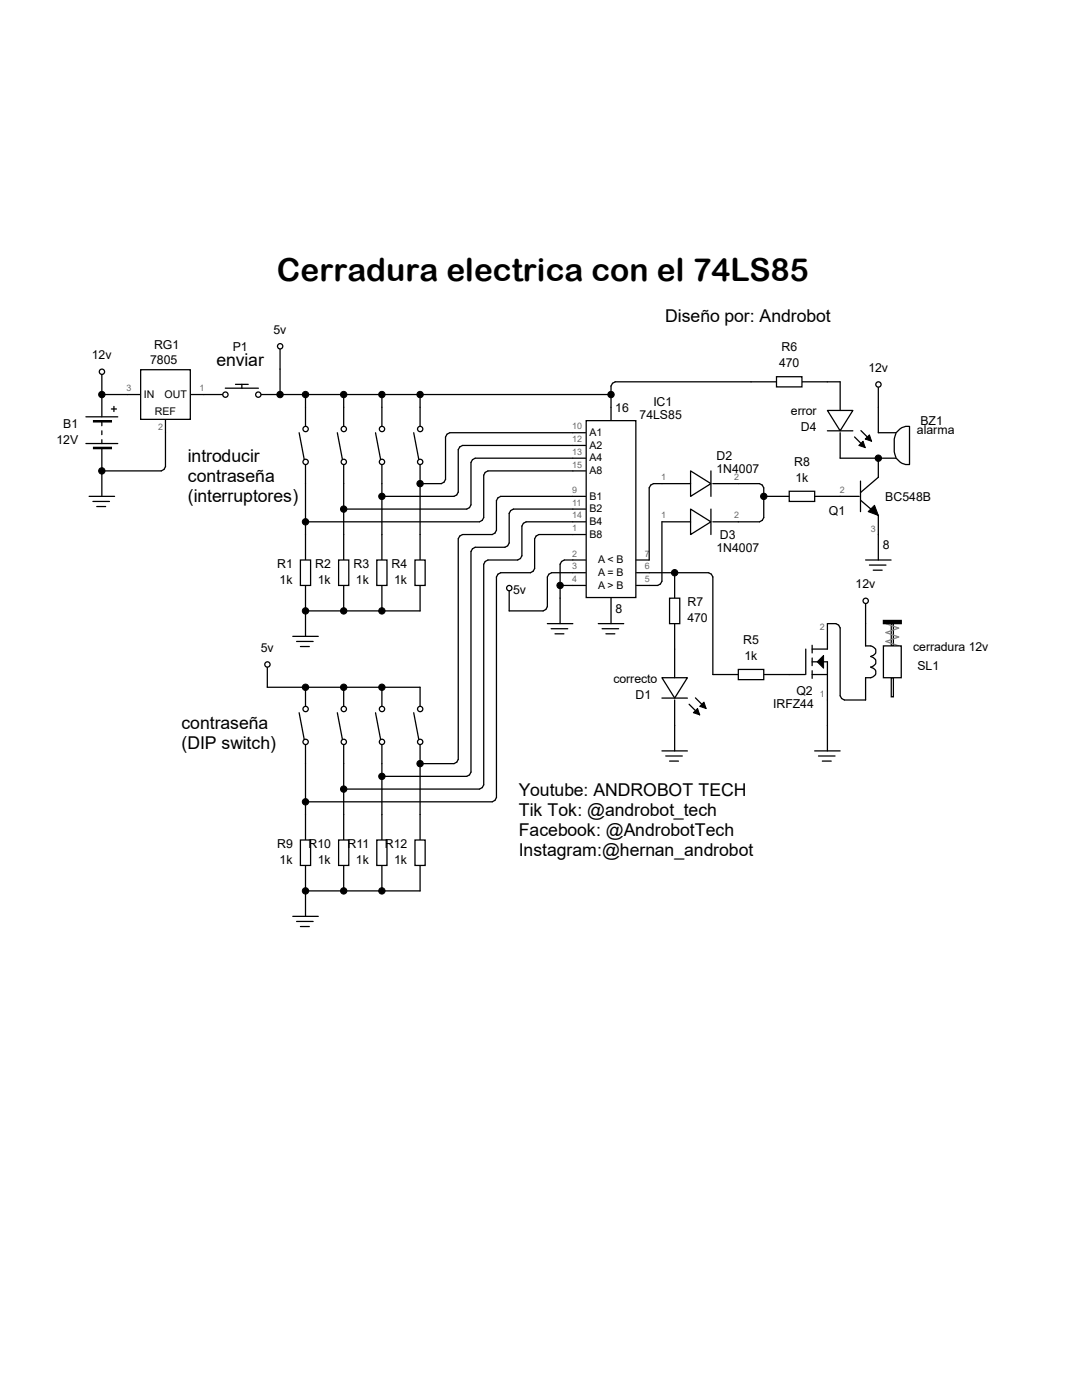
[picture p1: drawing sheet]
<svg xmlns="http://www.w3.org/2000/svg" width="216mm" height="279mm" viewBox="0 0 216 279" stroke-linecap="round" stroke-linejoin="round" font-family="sans-serif">
<g fill="none" stroke="#000" stroke-width=".25">
<path d="M114.3 99.1h2.5M114.3 86.4h2.5M114.3 88.9h2.5M114.3 91.4h2.5M114.3 94h2.5M114.3 106.7h2.5M114.3 111.8h2.5M114.3 114.3h2.5M114.3 116.8h2.5M114.3 101.6h2.5M114.3 104.1h2.5M127 111.8h2.5"/>
<path d="M127 114.3h2.5M127 116.8h2.5"/>
</g>
<path d="M117 83.9h9.9v35.4h-9.9z" fill-rule="evenodd" fill="#fff" stroke="#000" stroke-width=".25"/>
<g fill="none" stroke="#000" stroke-width=".25">
<path d="M59.7 86.4l1 5.3M61 81.3v3.8M61 92.7v3.8M67.3 86.4l1 5.3M68.6 81.3v3.8M68.6 92.7v3.8M74.9 86.4l1 5.3M76.2 81.3v3.8M76.2 92.7v3.8M82.5 86.4l1.1 5.3M83.8 81.3v3.8M83.8 92.7v3.8"/>
<path d="M61 106.7v5.1M61 116.8v5.1"/>
</g>
<path d="M59.9 111.8h2.1v5h-2.1z" fill-rule="evenodd" fill="#fff" stroke="#000" stroke-width=".25"/>
<path d="M68.6 106.7v5.1M68.6 116.8v5.1" fill="none" stroke="#000" stroke-width=".25"/>
<path d="M67.6 111.8h2v5h-2z" fill-rule="evenodd" fill="#fff" stroke="#000" stroke-width=".25"/>
<path d="M76.2 106.7v5.1M76.2 116.8v5.1" fill="none" stroke="#000" stroke-width=".25"/>
<path d="M75.2 111.8h2v5h-2z" fill-rule="evenodd" fill="#fff" stroke="#000" stroke-width=".25"/>
<path d="M83.8 106.7v5.1M83.8 116.8v5.1" fill="none" stroke="#000" stroke-width=".25"/>
<path d="M82.8 111.8h2v5h-2z" fill-rule="evenodd" fill="#fff" stroke="#000" stroke-width=".25"/>
<g fill="none" stroke="#000" stroke-width=".25">
<path d="M20.3 78.7v4.5M25.4 78.7h2.5M38.1 78.7h6.3M45 77.5h6.6M47 76.7h2.5M48.3 76.7v.8M52.1 78.7h3.8M121.9 78.7v5.1M17.1 83.2h6.4M17.1 88.5h6.4M20.3 84.2v.8M20.3 86v.7"/>
<path d="M20.3 87.8v.7M20.3 89.5v4.5M33 83.8v2.6M111.8 119.4v5.1M121.9 119.4v5.1M58.4 127h5.1M59.2 128h3.3M59.9 129h1.8M61 121.9v5.1M109.2 124.5h5.1M110 125.5h3.3M110.7 126.5h1.8"/>
<path d="M119.4 124.5h5.1M120.1 125.5h3.3M120.9 126.5h1.8"/>
</g>
<g fill="#000" stroke="#000" stroke-width=".25">
<path d="M18.7 83.9h3.5v.3h-3.5z" fill-rule="evenodd"/>
<path d="M18.7 89.3h3.5v.2h-3.5z" fill-rule="evenodd"/>
</g>
<path d="M28.1 73.8h9.9v9.9h-9.9z" fill-rule="evenodd" fill="#fff" stroke="#000" stroke-width=".25"/>
<path d="M55.9 69.2v4.5M17.8 99.1h5.1M20.3 94v5.1M18.5 100.1h3.3M19.3 101.1h1.8" fill="none" stroke="#000" stroke-width=".25"/>
<path d="M137.8 94l4.1 2.5-4.1 2.6z" fill="#fff" stroke="#000" stroke-width=".25"/>
<path d="M132.1 96.5h5.7M141.9 94v5.1M142.2 96.5h5.1" fill="none" stroke="#000" stroke-width=".25"/>
<path d="M137.8 101.6l4.1 2.5-4.1 2.6z" fill="#fff" stroke="#000" stroke-width=".25"/>
<path d="M152.4 99.1h5.1M162.6 99.1h5M132.1 104.1h5.7M141.9 101.6v5.1M142.2 104.1h5.1" fill="none" stroke="#000" stroke-width=".25"/>
<path d="M157.5 98h5.1v2.1h-5.1z" fill-rule="evenodd" fill="#fff" stroke="#000" stroke-width=".25"/>
<path d="M167.6 99.1h3.8M171.7 99.8l3.6 3.1v8.9M175.3 86.4h3.8M179.1 91.4h-3.8v3.8l-3.6 3.1M172.7 111.8h5.1M173.5 112.8h3.3M174.2 113.8h1.8" fill="none" stroke="#000" stroke-width=".25"/>
<path d="M171.7 96v6.1z" fill-rule="evenodd" fill="#000" stroke="#000" stroke-width=".25"/>
<path d="M173.2 102.1l1.3-1.3 .8 2.1z" fill="#000" stroke="#000" stroke-width=".2"/>
<path d="M178.8 86.4a2.77 2.77 0 0 1 2.7-1.3v7.6a2.77 2.77 0 0 1-3.1-2.5v-2.6z" fill-rule="evenodd" fill="#fff" stroke="#000" stroke-width=".25"/>
<path d="M149.9 76.2h5M160 76.2h5.1M167.6 76.2v5.7M165.1 81.9h5.1l-2.6 4.1zM165.1 86h5.1M167.6 86.4v5" fill="none" stroke="#000" stroke-width=".25"/>
<path d="M154.9 75.2h5.1v2h-5.1z" fill-rule="evenodd" fill="#fff" stroke="#000" stroke-width=".25"/>
<g fill="#000" stroke="#000" stroke-width=".25">
<path d="M162.1 129.5h3zM162.1 132.1h3zM162.1 134.6h3z"/>
<path d="M160.8 129.5v5.1z" fill-rule="evenodd"/>
<path d="M162.1 128.8v1.5z" fill-rule="evenodd"/>
<path d="M162.1 131.3v1.5z" fill-rule="evenodd"/>
<path d="M162.1 133.9v1.5z" fill-rule="evenodd"/>
</g>
<path d="M164.3 130.8v2.5l-1.2-1.2z" fill="#000" stroke="#000" stroke-width=".2"/>
<path d="M157.5 134.6h3.2M165.1 124.5v5M165.1 132.1v7.6M172.7 124.5v4.4a1.89 1.89 0 0 1 2 .6 1.06 1.06 0 0 1-1 1.5 1.06 1.06 0 0 1 1.1 1.1 1.06 1.06 0 0 1-1.1 1l.3 .2a1.01 1.01 0 0 1 .8 1.1 1.01 1.01 0 0 1-1.1 .9h-1v4.4" fill="none" stroke="#000" stroke-width=".25"/>
<g fill="#fff" stroke="#000" stroke-width=".25">
<path d="M177.8 135.3h.5v3.8h-.5z" fill-rule="evenodd"/>
<path d="M177.8 124.5h.5v4.4h-.5z" fill-rule="evenodd"/>
</g>
<path d="M176.8 124.5h.1M176.8 124.5l2.5 .8-2.5 .9 2.5 .9-2.5 .9 2.5 .9" fill="none" stroke="#7f7f7f" stroke-width=".25"/>
<path d="M176.3 128.9h3.5v6.4h-3.5z" fill-rule="evenodd" fill="#fff" stroke="#000" stroke-width=".25"/>
<path d="M176.3 123.8h3.5v.7h-3.5z" fill-rule="evenodd" fill="#000" stroke="#000" stroke-width=".25"/>
<path d="M20.3 74.3v4.4M142.2 134.6h5.1M152.4 134.6h5.1M172.7 120v4.5M162.6 149.9h5M163.3 150.9h3.3M164.1 151.9h1.8M165.1 144.8v5.1" fill="none" stroke="#000" stroke-width=".25"/>
<path d="M147.3 133.6h5.1v2h-5.1z" fill-rule="evenodd" fill="#fff" stroke="#000" stroke-width=".25"/>
<path d="M134.6 114.3v5.1M132.1 135.3h5.1l-2.6 4zM132.1 139.3h5.1M134.6 124.5v10.8M134.6 139.7v5.1" fill="none" stroke="#000" stroke-width=".25"/>
<path d="M133.6 119.4h2v5.1h-2z" fill-rule="evenodd" fill="#fff" stroke="#000" stroke-width=".25"/>
<g fill="none" stroke="#000" stroke-width=".25">
<path d="M61 137.2v3.8M68.6 137.2v3.8M76.2 137.2v3.8M83.8 137.2v3.8M59.7 142.2l1 5.4M61 148.6v3.8M67.3 142.2l1 5.4M68.6 148.6v3.8M74.9 142.2l1 5.4M76.2 148.6v3.8M82.5 142.2l1.1 5.4M83.8 148.6v3.8"/>
<path d="M132.1 149.9h5.1M132.8 150.9h3.3M133.6 151.9h1.8M134.6 144.8v5.1M61 162.6v5M61 172.7v5.1"/>
</g>
<path d="M59.9 167.6h2.1v5.1h-2.1z" fill-rule="evenodd" fill="#fff" stroke="#000" stroke-width=".25"/>
<path d="M68.6 162.6v5M68.6 172.7v5.1" fill="none" stroke="#000" stroke-width=".25"/>
<path d="M67.6 167.6h2v5.1h-2z" fill-rule="evenodd" fill="#fff" stroke="#000" stroke-width=".25"/>
<path d="M76.2 162.6v5M76.2 172.7v5.1" fill="none" stroke="#000" stroke-width=".25"/>
<path d="M75.2 167.6h2v5.1h-2z" fill-rule="evenodd" fill="#fff" stroke="#000" stroke-width=".25"/>
<path d="M83.8 162.6v5M83.8 172.7v5.1" fill="none" stroke="#000" stroke-width=".25"/>
<path d="M82.8 167.6h2v5.1h-2z" fill-rule="evenodd" fill="#fff" stroke="#000" stroke-width=".25"/>
<path d="M175.3 76.8v4.5M101.6 117.5v4.4M53.3 132.7v4.5M61 177.8v5.1M58.4 182.9h5.1M59.2 183.9h3.3M59.9 184.9h1.8" fill="none" stroke="#000" stroke-width=".25"/>
<g fill="#fff" stroke="#000" stroke-width=".25">
<circle cx="83.8" cy="92.2" r=".53"/>
<circle cx="83.8" cy="85.6" r=".53"/>
<circle cx="76.2" cy="92.2" r=".53"/>
<circle cx="76.2" cy="85.6" r=".53"/>
<circle cx="68.6" cy="92.2" r=".53"/>
<circle cx="68.6" cy="85.6" r=".53"/>
<circle cx="61" cy="92.2" r=".53"/>
<circle cx="61" cy="85.6" r=".53"/>
<circle cx="45" cy="78.8" r=".53"/>
<circle cx="51.5" cy="78.8" r=".53"/>
</g>
<path d="M22.2 81.6h1M22.7 81.1v1" fill="none" stroke="#000" stroke-width=".25"/>
<circle cx="55.9" cy="69.1" r=".53" fill="#fff" stroke="#000" stroke-width=".25"/>
<path d="M170.5 87.2l2.1 2.1M171.8 85.9l2.1 2.2" fill="none" stroke="#000" stroke-width=".25"/>
<path d="M171.4 88.9l.8-.8 .4 1.2zM173.5 86.8l.4 1.3-1.3-.5z" fill="#000" stroke="#000" stroke-width=".2"/>
<g fill="#fff" stroke="#000" stroke-width=".25">
<circle cx="20.3" cy="74.2" r=".53"/>
<circle cx="172.7" cy="119.9" r=".53"/>
</g>
<path d="M138.8 139.3l2.1 2.1M137.5 140.5l2.1 2.2" fill="none" stroke="#000" stroke-width=".25"/>
<path d="M138.3 142.2l.9-.8 .4 1.3zM139.6 141l.9-.9 .4 1.3z" fill="#000" stroke="#000" stroke-width=".2"/>
<g fill="#fff" stroke="#000" stroke-width=".25">
<circle cx="83.8" cy="148.1" r=".53"/>
<circle cx="83.8" cy="141.5" r=".53"/>
<circle cx="76.2" cy="148.1" r=".53"/>
<circle cx="76.2" cy="141.5" r=".53"/>
<circle cx="68.6" cy="148.1" r=".53"/>
<circle cx="68.6" cy="141.5" r=".53"/>
<circle cx="61" cy="148.1" r=".53"/>
<circle cx="61" cy="141.5" r=".53"/>
<circle cx="53.4" cy="132.6" r=".53"/>
<circle cx="101.6" cy="117.4" r=".53"/>
<circle cx="175.3" cy="76.7" r=".53"/>
</g>
<g fill="none" stroke="#000" stroke-width=".25">
<path d="M20.3 78.7h5.1M55.9 73.7v5h66v-1.7l.3-.5 .6-.3h27.1M61 78.7v2.6M68.6 78.7v2.6M76.2 78.7v2.6M83.8 78.7v2.6M165.1 76.2h2.5M33 86.4v6.7l-.3 .6-.5 .3h-11.9M61 96.5v10.2M68.6 96.5v10.2M76.2 96.5v10.2M114.3 86.4h-24.6l-.5 .3-.3 .5v8.5l-.3 .5-.5 .3h-4.3v10.2"/>
<path d="M114.3 91.4h-19.5l-.5 .3-.3 .6v8.5l-.3 .5-.6 .3h-24.5M114.3 94h-16.9l-.6 .3-.3 .5v8.5l-.3 .5-.5 .3h-34.7M114.3 88.9h-22l-.6 .3-.3 .5v8.5l-.3 .6-.5 .3h-14.4M114.3 99.1h-14.4l-.5 .3-.3 .5v5.9l-.3 .6-.6 .3h-5.9l-.6 .3-.3 .5v44.1l-.3 .5-.5 .3h-6.8v10.2M132.1 96.5h-1.7l-.6 .3-.3 .6v14.4M147.3 96.5h4.3l.5 .3 .3 .6v5.9l-.3 .5-.5 .3h-4.3M167.6 91.4h7.7M175.3 81.3v5.1M111.8 116.8h2.5M114.3 101.6h-11.9l-.5 .3-.3 .5v6l-.3 .5-.5 .3h-6l-.5 .3-.3 .6v44l-.3 .5-.6 .3h-16.9M114.3 104.1h-9.3l-.6 .3-.3 .6v5.9l-.3 .6-.5 .3h-5.9l-.6 .3-.3 .5v44l-.3 .6-.5 .3h-27.1M114.3 114.3h-4.2l-.6 .3-.3 .5v6l-.3 .5-.5 .3h-6.8"/>
<path d="M114.3 111.8h-1.7l-.5 .3-.3 .5v6.8M114.3 106.7h-6.8l-.5 .3-.3 .5v6l-.3 .5-.6 .3h-5.9l-.5 .3-.3 .5v44.1l-.3 .5-.6 .3h-37.2M129.5 114.3h11.9l.5 .3 .3 .5v19.5M132.1 104.1v11.9l-.3 .5-.6 .3h-1.7M53.3 137.2h30.5M61 121.9h22.8M165.1 124.5h1.7l.5 .3 .3 .5v13.6l.3 .5 .6 .3h4.2M165.1 139.7v5.1M61 152.4v10.2M68.6 152.4v10.2M76.2 152.4v10.2M61 177.8h22.8"/>
</g>
<g fill="#000" stroke="#000" stroke-width=".2">
<circle cx="20.3" cy="78.7" r=".64"/>
<circle cx="55.9" cy="78.7" r=".64"/>
<circle cx="61" cy="78.7" r=".64"/>
<circle cx="68.6" cy="78.7" r=".64"/>
<circle cx="76.2" cy="78.7" r=".64"/>
<circle cx="83.8" cy="78.7" r=".64"/>
<circle cx="121.9" cy="78.7" r=".64"/>
<circle cx="20.3" cy="94" r=".64"/>
<circle cx="76.2" cy="99.1" r=".64"/>
<circle cx="83.8" cy="96.5" r=".64"/>
<circle cx="152.4" cy="99.1" r=".64"/>
<circle cx="175.3" cy="91.4" r=".64"/>
<circle cx="61" cy="104.1" r=".64"/>
<circle cx="68.6" cy="101.6" r=".64"/>
<circle cx="111.8" cy="116.8" r=".64"/>
<circle cx="134.6" cy="114.3" r=".64"/>
<circle cx="61" cy="137.2" r=".64"/>
<circle cx="61" cy="121.9" r=".64"/>
<circle cx="68.6" cy="137.2" r=".64"/>
<circle cx="68.6" cy="121.9" r=".64"/>
<circle cx="76.2" cy="121.9" r=".64"/>
<circle cx="76.2" cy="137.2" r=".64"/>
<circle cx="68.6" cy="157.5" r=".64"/>
<circle cx="76.2" cy="154.9" r=".64"/>
<circle cx="83.8" cy="152.4" r=".64"/>
<circle cx="61" cy="160" r=".64"/>
<circle cx="61" cy="177.8" r=".64"/>
<circle cx="68.6" cy="177.8" r=".64"/>
<circle cx="76.2" cy="177.8" r=".64"/>
</g>
<text font-size="6.3" x="55.2" y="56.2">Cerradura electrica con el 74LS85</text>
<g font-size="3.5">
<text x="132.7" y="64.2">Diseño por: Androbot</text>
<text x="43.2" y="73.1">enviar</text>
<text x="37.5" y="92.2">introducir</text>
<text x="37.5" y="96.2">contraseña</text>
<text x="37.5" y="100.2">(interruptores)</text>
<text x="36.2" y="145.5">contraseña</text>
<text x="36.2" y="149.5">(DIP switch)</text>
<text x="103.5" y="158.8">Youtube: ANDROBOT TECH</text>
<text x="103.5" y="162.9">Tik Tok: @androbot_tech</text>
<text x="103.5" y="166.9">Facebook: @AndrobotTech</text>
<text x="103.5" y="170.9">Instagram:@hernan_androbot</text>
</g>
<g font-size="2.5">
<text x="18.3" y="71.7">12v</text>
<text x="30.7" y="69.6">RG1</text>
<text x="46.4" y="70.1">P1</text>
<text x="54.6" y="66.6">5v</text>
<text x="155.9" y="70.1">R6</text>
<text x="30" y="72.7">7805</text>
<text x="155.4" y="73.2">470</text>
<text x="173.3" y="74.3">12v</text>
<text x="122.8" y="82.3">16</text>
<text x="127.6" y="83.5">74LS85</text>
<text x="130.4" y="81">IC1</text>
<text x="157.8" y="82.9">error</text>
<text x="11.3" y="88.6">12V</text>
<text x="12.6" y="85.4">B1</text>
<text x="159.8" y="86.1">D4</text>
<text x="183" y="86.7">alarma</text>
<text x="183.6" y="84.8">BZ1</text>
<text x="143" y="94.3">1N4007</text>
<text x="143" y="91.8">D2</text>
<text x="158.5" y="92.9">R8</text>
<text x="158.7" y="96.1">1k</text>
<text x="176.7" y="100">BC548B</text>
<text x="143.6" y="107.7">D3</text>
<text x="165.4" y="102.8">Q1</text>
<text x="55.3" y="113.4">R1</text>
<text x="62.9" y="113.4">R2</text>
<text x="70.5" y="113.4">R3</text>
<text x="78.1" y="113.4">R4</text>
<text x="143" y="110.2">1N4007</text>
<text x="176.1" y="109.6">8</text>
<text x="55.8" y="116.5">1k</text>
<text x="63.4" y="116.5">1k</text>
<text x="71" y="116.5">1k</text>
<text x="78.7" y="116.5">1k</text>
<text x="102.4" y="118.4">5v</text>
<text x="170.7" y="117.4">12v</text>
<text x="122.8" y="122.3">8</text>
<text x="137.2" y="121">R7</text>
<text x="137.2" y="124.2">470</text>
<text x="52" y="130.1">5v</text>
<text x="148.3" y="128.5">R5</text>
<text x="148.5" y="131.7">1k</text>
<text x="182.2" y="129.9">cerradura 12v</text>
<text x="122.4" y="136.2">correcto</text>
<text x="183" y="133.7">SL1</text>
<text x="126.8" y="139.4">D1</text>
<text x="154.3" y="141.3">IRFZ44</text>
<text x="158.9" y="138.8">Q2</text>
<text x="55.3" y="169.2">R9</text>
<text x="55.8" y="172.4">1k</text>
<text x="61.6" y="169.2">R10</text>
<text x="63.4" y="172.4">1k</text>
<text x="69.3" y="169.2">R11</text>
<text x="71" y="172.4">1k</text>
<text x="76.8" y="169.2">R12</text>
<text x="78.7" y="172.4">1k</text>
</g>
<g font-size="2.1">
<text x="28.7" y="79.4">IN</text>
<text x="30.9" y="82.9">REF</text>
<text x="32.9" y="79.4">OUT</text>
<text x="117.6" y="87">A1</text>
<text x="117.6" y="89.5">A2</text>
<text x="117.6" y="92.1">A4</text>
<text x="117.6" y="94.6">A8</text>
<text x="117.6" y="99.7">B1</text>
<text x="117.6" y="107.3">B8</text>
<text x="117.6" y="102.2">B2</text>
<text x="117.6" y="104.8">B4</text>
<text x="119.4" y="112.4">A &lt; B</text>
<text x="119.4" y="114.9">A = B</text>
<text x="119.4" y="117.5">A &gt; B</text>
</g>
<g font-size="1.8" fill="#666">
<text x="25.3" y="78.1">3</text>
<text x="39.8" y="78.1">1</text>
<text x="31.5" y="85.9">2</text>
<text x="114.2" y="85.7">10</text>
<text x="114.2" y="88.2">12</text>
<text x="114.2" y="90.8">13</text>
<text x="114.2" y="93.3">15</text>
<text x="132" y="95.8">1</text>
<text x="146.5" y="95.8">2</text>
<text x="114.2" y="98.4">9</text>
<text x="114.2" y="100.9">11</text>
<text x="167.6" y="98.4">2</text>
<text x="114.2" y="106">1</text>
<text x="114.2" y="103.5">14</text>
<text x="132" y="103.5">1</text>
<text x="146.5" y="103.5">2</text>
<text x="173.8" y="106.2">3</text>
<text x="114.2" y="111.1">2</text>
<text x="114.2" y="113.6">3</text>
<text x="128.7" y="113.6">6</text>
<text x="128.7" y="111.1">7</text>
<text x="114.2" y="116.2">4</text>
<text x="128.7" y="116.2">5</text>
<text x="163.6" y="125.7">2</text>
<text x="163.6" y="139.2">1</text>
</g>
</svg>
